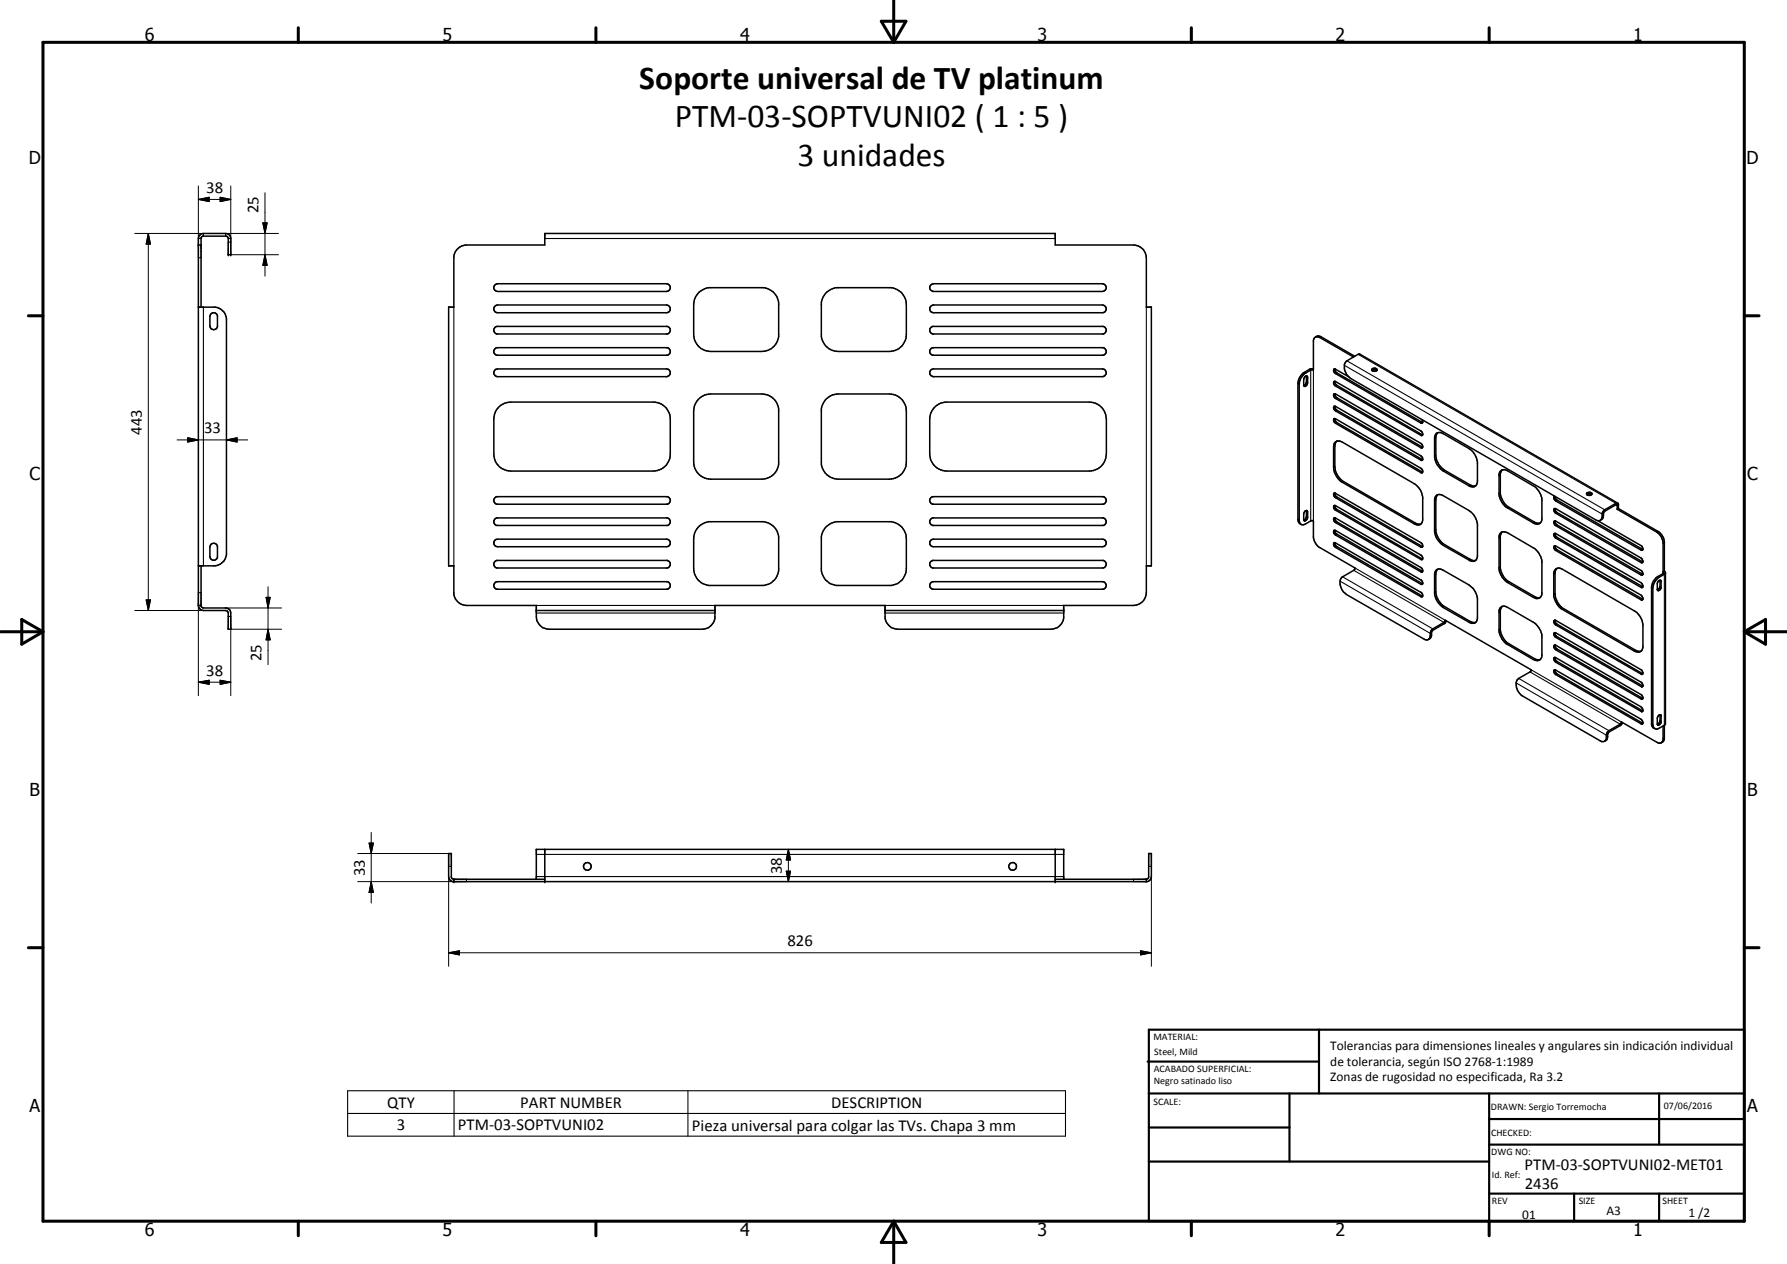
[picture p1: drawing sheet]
<svg xmlns="http://www.w3.org/2000/svg" width="420mm" height="297mm" viewBox="0 0 420 297" stroke-linecap="round" stroke-linejoin="round" font-family="sans-serif">
<g fill="none" stroke="#000" stroke-width=".35">
<path d="M46.6 57.6h.7M107.6 58.5l.9-.7 1.2-.2h18.4v-2.7h120v2.7h18.4a3 3 0 0 1 3 3v11.6h1.2v60.8h-1.2v6.3a3 3 0 0 1-3 3h-16.4v3a3 3 0 0 1-3 2.6h-36a3.1 3.1 0 0 1-3-2.6v-3h-40v3a3.1 3.1 0 0 1-3 2.6h-36a3 3 0 0 1-3-3v-2.6h-16.4a3.1 3.1 0 0 1-3-2.6v-6.7h-1.2v-60.8h1.2v-12l.4-1.1zM46.6 72.2h4a3.2 3.2 0 0 1 2.6 2.6v55.5a3.2 3.2 0 0 1-2.6 2.7h-4M47.3 72.2l.1-16.5 .3-.2 5.7 .1 .3 .4v3.9h.6v-3.9l-.5-.9-.8-.2h-5.4a1.17 1.17 0 0 0-1 1.1v86.3M49.6 73.8a.91 .91 0 0 1 1.5 .4v2.6a.9 .9 0 0 1-1 .7 .9 .9 0 0 1-.8-.9v-2.2zM116.4 66.9l.6-.2h39.7a.91 .91 0 0 1 .9 .9 .91 .91 0 0 1-.9 .9h-39.7a.9 .9 0 0 1-.8-.6 .9 .9 0 0 1 .2-1zM116.4 71.9l.6-.2h39.7a.91 .91 0 0 1 .9 .9 .91 .91 0 0 1-.9 .9h-39.7a.89 .89 0 0 1-.8-.6 .89 .89 0 0 1 .2-1zM116.4 76.9l.4-.2h40.1a.92 .92 0 0 1 .7 .9 .92 .92 0 0 1-.7 .9h-40.1a.92 .92 0 0 1-.4-1.6zM164.5 68.6l1.2-.7 .9-.3h13a4 4 0 0 1 3.5 3.5v8a4 4 0 0 1-4 3.5h-12a4 4 0 0 1-4-4v-7.5l.5-1.4zM194.1 69l1.1-.9 1.4-.5h13a4 4 0 0 1 3.5 4v7a4 4 0 0 1-4 4h-12a4 4 0 0 1-4-3.5v-8l.3-.9zM218.9 66.9l.6-.2h39.7a.91 .91 0 0 1 .9 .9 .91 .91 0 0 1-.9 .9h-39.7a.9 .9 0 0 1-.8-.6 .9 .9 0 0 1 .2-1zM218.9 71.9l.6-.2h39.7a.91 .91 0 0 1 .9 .9 .91 .91 0 0 1-.9 .9h-39.7a.9 .9 0 0 1-.8-.6 .9 .9 0 0 1 .2-1z"/>
<path d="M218.9 76.9l.4-.2h40.1a.92 .92 0 0 1 .7 .9 .92 .92 0 0 1-.7 .9h-40.1a.92 .92 0 0 1-.4-1.6zM309.3 79.2l.7-.2h.4l8.1 4.7M116.4 81.9l.4-.2h40.1a.92 .92 0 0 1 .7 .9 .92 .92 0 0 1-.7 .9h-40.1a.91 .91 0 0 1-.4-1.6zM116.4 86.9l.6-.2h39.7a.91 .91 0 0 1 .9 .9 .91 .91 0 0 1-.9 .9h-39.7a.92 .92 0 0 1-.9-.6 .92 .92 0 0 1 .3-1zM117.4 95.5l1.3-.8 1.4-.2h33.5a4 4 0 0 1 4 4v8.2a4 4 0 0 1-4 4h-33.5a4 4 0 0 1-4-4l.1-8.7 .3-1.4zM164.1 93.9l1.6-1.1 1.4-.2h12a4 4 0 0 1 4 3.5v13a4 4 0 0 1-4 3.5h-12a4 4 0 0 1-4-4v-12l.3-1.4zM194.1 93.9l1.6-1.1 1.4-.2h12a4 4 0 0 1 4 4v12a4 4 0 0 1-4 4h-12a4.1 4.1 0 0 1-4-3.5v-13l.3-.9zM218.9 81.9l.4-.2h40.1a.92 .92 0 0 1 .7 .9 .92 .92 0 0 1-.7 .9h-40.1a.91 .91 0 0 1-.4-1.6zM218.9 86.9l.6-.2h39.7a.91 .91 0 0 1 .9 .9 .91 .91 0 0 1-.9 .9h-39.7a.92 .92 0 0 1-.9-.6 .92 .92 0 0 1 .3-1zM219.6 95.8l1.6-1.1 1.4-.2h33.5a4 4 0 0 1 4 4v8.2a4 4 0 0 1-4 4h-33.5a4 4 0 0 1-4-4v-8.7l.3-.9zM306.8 88.6l.4-.3 .3 .4-.1 1.6-.5 .5-.4-.2v-1.6zM307.1 88.3l.1 1.5-.3 .6-.4 .2"/>
<path d="M308.8 86.7a2.47 2.47 0 0 0-2.1 .8 3.3 3.3 0 0 0-1.5 2.6v31.9l.1 .8 .6 .4M313.6 98.5l.4-.1 20 11.6 .4 .4v.7h-.2l-20.2-11.6-.4-.4zM313.6 92.6h.4l20 11.6a.57 .57 0 0 1 .5 .5 .57 .57 0 0 1-.3 .6l-20.2-11.7a.84 .84 0 0 1-.4-1zM313.6 89.7h.4l20 11.6a.64 .64 0 0 1 .3 1.1l-20.3-11.7a.84 .84 0 0 1-.4-1zM313.9 86.7a.58 .58 0 0 0-.4 .6 .58 .58 0 0 0 .5 .5l20 11.6a.43 .43 0 0 0 .6-.3 .43 .43 0 0 0-.3-.5M313.9 95.5l20.1 11.6 .4 .4 .1 .4M313.9 95.5h-.3v.3l.4 .8 20.2 11.6h.2l.1-.3M313.9 86.7v.4l.4 .5 20.2 11.7M313.9 89.6v.4l.4 .6 20.2 11.6M313.9 92.5v.5l.4 .5 20.2 11.6M313.9 95.5v.4l.4 .5 20.2 11.6M313.9 98.4v.4l.4 .5 20.2 11.6"/>
<path d="M313.9 86.7l3.2 1.8M318.3 83.9l-8-4.6-.6-.2a.87 .87 0 0 0-.9 .8v7.1h-.6a4.1 4.1 0 0 0-2.6 2.7l-.1 32.5 .1 .7 .3 .3M322.6 87.1l.4-.2 .7 .2M322.7 86.6a.73 .73 0 0 1 1.1 .3 .7 .7 0 0 1-.7 .4 .7 .7 0 0 1-.6-.5zM116.4 116.9l.4-.2h40.1a.92 .92 0 0 1 .7 .9 .92 .92 0 0 1-.7 .9h-40.1a.92 .92 0 0 1-.4-1.6zM218.9 116.9l.4-.2h40.1a.92 .92 0 0 1 .7 .9 .92 .92 0 0 1-.7 .9h-40.1a.92 .92 0 0 1-.4-1.6zM307.1 120l.1 1.4-.3 .6-.4 .2M313.6 115.9h.3l20.1 11.6a.58 .58 0 0 1 .5 .5 .58 .58 0 0 1-.3 .6l-20.2-11.6-.4-.4zM313.6 118.8h.4l20 11.6a.58 .58 0 0 1 .5 .5 .58 .58 0 0 1-.3 .6l-20.2-11.6-.4-.4zM313.9 104a1.16 1.16 0 0 1 1.7-.1l16.9 9.8a4.5 4.5 0 0 1 2 3.1v5.5a1.18 1.18 0 0 1-.7 1 1.18 1.18 0 0 1-1.3-.2l-16.9-9.8a4.5 4.5 0 0 1-2-3.4v-4.9zM313.9 115.9v.4l.4 .5 20.2 11.6M313.9 118.8v.4l.4 .5 20.2 11.7"/>
<path d="M314.3 103.7l-.4 .6-.1 .6v4.7a4.5 4.5 0 0 0 2.1 3.6l16.9 9.7 .8 .3 .5-.1M337.8 101.8l.2-.1a1.28 1.28 0 0 1 1.3 .2l6.1 3.5a4.5 4.5 0 0 1 2 3.1v4.8a1.2 1.2 0 0 1-.7 1.1 1.2 1.2 0 0 1-1.3-.2l-6.1-3.5a4.7 4.7 0 0 1-2-3.2v-4.8zM337.8 116.4l.4-.2 .8 .1 6.4 3.7a4.5 4.5 0 0 1 2 3.1v7.7a1.18 1.18 0 0 1-.8 1.1 1.18 1.18 0 0 1-1.2-.3l-6.1-3.5a4.7 4.7 0 0 1-2-3.1v-7.7zM338 116.2l-.4 .9v7.7a4.8 4.8 0 0 0 2 3.2l6.4 3.6 1 .1M338 101.7l-.4 .9v4.7a4.5 4.5 0 0 0 2 3.2l6.1 3.5 .5 .2h.8M352.8 110.7a1.29 1.29 0 0 1 1.7 0l6 3.5a4.3 4.3 0 0 1 2 3.1v4.7a1.22 1.22 0 0 1-.7 1.1 1.22 1.22 0 0 1-1.3-.2l-6-3.5a4.3 4.3 0 0 1-2-3.2v-4.7zM353.2 110.4l-.4 .9v4.8a4.7 4.7 0 0 0 2 3.1l6 3.5 .8 .3 .5-.1M365.4 119.6l.4-.1 20.1 11.6 .3 .6v.4l-.3 .1-20.1-11.6-.4-.5zM365.5 116.6l-.1 .6 .4 .5 20.1 11.6 .3-.1v-.4l-.3-.6-10.2-5.8M365.6 116.7l.2 .6 .3 .2 20.2 11.7M365.7 119.5v.4l.4 .5 20.2 11.7M373.1 116.2l.6-.2 .5 .2"/>
<path d="M373.1 115.9l.8-.2a.36 .36 0 0 1 .4 .4 .36 .36 0 0 1-.4 .3l-.7-.1zM380.2 119.7v-.9l-.2-.2-2.8 1.6-.1 .2a1.62 1.62 0 0 1-.9 1.9M380.2 119.7l9.3 5.4 .9 .8 .6 1.5v7M380.4 118.2l-60.7-35-.4 .1-2.8 1.6a2.88 2.88 0 0 0 1.1 4l57.8 33.4h.8M380.4 118.2h-.3l-3 1.7-.3 .5-.2 1.4-.4 .5M380.4 118.2l.1 .2v1.1M380.5 119.5l9.3 5.4a3.5 3.5 0 0 1 1.5 2.3v7M380.5 119.5l-.3 .2M47.3 133v9.5l.5 .4h5.2l.8 .2 .5 1v3.8h-.6v-3.8l-.3-.5-5.8-.2a1.17 1.17 0 0 1-1-1.1M49.6 128a.91 .91 0 0 1 1.5 .4v2.6a.9 .9 0 0 1-1 .7 .9 .9 0 0 1-.8-.9v-2.2zM116.4 121.9l.4-.2h40.1a.92 .92 0 0 1 .7 .9 .92 .92 0 0 1-.7 .9h-40.1a.92 .92 0 0 1-.4-1.6zM116.4 126.9l.6-.2h39.7a.89 .89 0 0 1 .9 .9 .89 .89 0 0 1-.9 .9h-39.7a.89 .89 0 0 1-.9-.6 .89 .89 0 0 1 .3-1z"/>
<path d="M116.4 131.9l.4-.2h40.1a.92 .92 0 0 1 .7 .9 .92 .92 0 0 1-.7 .9h-40.1a.92 .92 0 0 1-.4-1.6zM116.4 136.9l.4-.2h40.1a.92 .92 0 0 1 .7 .9 .92 .92 0 0 1-.7 .9h-40.1a.91 .91 0 0 1-.4-1.6zM164.1 124l1.2-.9 1.3-.5h13a4.1 4.1 0 0 1 3.5 3.5v8a4 4 0 0 1-3.5 3.5h-13a4 4 0 0 1-3.5-4v-7.5l.3-.9zM194.1 124l.4-.4a4 4 0 0 1 2.1-1h13a4 4 0 0 1 3.5 4v7a3.9 3.9 0 0 1-3.5 4h-13a4 4 0 0 1-3.5-3.5v-8l.3-.9zM218.9 121.9l.4-.2h40.1a.92 .92 0 0 1 .7 .9 .92 .92 0 0 1-.7 .9h-40.1a.92 .92 0 0 1-.4-1.6zM218.9 126.9l.6-.2h39.7a.89 .89 0 0 1 .9 .9 .89 .89 0 0 1-.9 .9h-39.7a.89 .89 0 0 1-.9-.6 .89 .89 0 0 1 .3-1zM218.9 131.9l.4-.2h40.1a.92 .92 0 0 1 .7 .9 .92 .92 0 0 1-.7 .9h-40.1a.92 .92 0 0 1-.4-1.6zM218.9 136.9l.4-.2h40.1a.92 .92 0 0 1 .7 .9 .92 .92 0 0 1-.7 .9h-40.1a.91 .91 0 0 1-.4-1.6zM305.9 123.2l.2 .1a3.1 3.1 0 0 0 2.1-.9h.6v4a3.3 3.3 0 0 0 1.5 2.3l8.3 4.8-.2 .4-2.7 1.7a2.21 2.21 0 0 0-.2 3l1.1 1.1 18.2 10.5 .4 .2 .6-.1M306.9 120.1l.4-.1 .1 .1 .1 1.5a.72 .72 0 0 1-.9 .7l-.1-1.7zM313.6 121.7l.4 .1 20 11.5a.68 .68 0 0 1 .3 1.2l-20.3-11.7-.4-.4zM313.6 127.6h.4l20.2 11.6 .2 .3v.8l-.4-.1-20-11.5-.4-.4z"/>
<path d="M313.9 124.6l20.3 11.7 .3 .8M313.9 124.6h-.3v.4l.4 .7 20 11.6h.4l.1-.2M313.9 121.7v.4l.4 .5 20.2 11.6M313.9 124.6v.5l.3 .4 20.3 11.7M313.9 127.6v.4l.3 .4 20.3 11.7M337.6 134.1a1.23 1.23 0 0 1 1.7-.1l6.3 3.7a4.4 4.4 0 0 1 1.8 2.9v4.8a1.18 1.18 0 0 1-.7 1 1.18 1.18 0 0 1-1.3-.2l-6.1-3.5a4.7 4.7 0 0 1-2-3.1v-4.8zM338 133.8l-.4 .9v4.7a4.3 4.3 0 0 0 2 3.1l6.1 3.5 .8 .3h.5M352.8 125.3l.6-.3 1.1 .2 6 3.5a4.3 4.3 0 0 1 2 3.2v7.6a1.22 1.22 0 0 1-.7 1.1 1.22 1.22 0 0 1-1.3-.2l-6-3.5a4.5 4.5 0 0 1-2-3.2v-7.6zM353.2 125l-.4 .9v7.7a4.4 4.4 0 0 0 2 3.1l6 3.5 .6 .3 .7-.1M365.4 122.6l.4-.1 20.1 11.6 .3 .5v.4l-.3 .1-20.1-11.6-.4-.5zM365.4 125.5l.4-.1 20.1 11.5a.63 .63 0 0 1 .4 .6 .63 .63 0 0 1-.3 .6l-20.2-11.7-.4-.5zM365.4 128.4l.4-.1 20.1 11.6a.63 .63 0 0 1 .4 .5 .63 .63 0 0 1-.3 .6l-20.2-11.6-.4-.6z"/>
<path d="M365.7 133.9l.1-.2a1.28 1.28 0 0 1 1.6 .1l16.8 9.8a4.3 4.3 0 0 1 2.1 3.1v5.4a1.23 1.23 0 0 1-.8 1.1 1.23 1.23 0 0 1-1.3-.2l-16.8-9.8a4.7 4.7 0 0 1-2.1-3.1v-5.5zM365.7 128.3v.4l.4 .5 20.2 11.6M365.7 122.4v.5l.4 .5 20.2 11.6M365.7 125.3v.5l.4 .5 20.2 11.6M366.1 133.6l-.4 .6-.1 .5v4.8a4.6 4.6 0 0 0 2.1 3.5l16.9 9.8 .5 .2h.8M389.9 136.6l.4-.2 .3 .1v1.6l-.3 .5-.5 .2-.1-.2v-1.6zM390.3 136.4v1.4l-.3 .6-.3 .2M391 134.4l.1 .1-.1 .3a4.6 4.6 0 0 0-2.4 2.1l-.3 .9v32.5l.3 .6 .4 .3M391.3 134.2l-.3 .2M391.3 134.2l.3 .3v35.7l-.3 .2M391.6 134.7l-.3 .3a4.6 4.6 0 0 0-2.3 1.8l-.4 1.5v31.9l.2 .7 .2 .3M46.6 142.3h.7"/>
<path d="M126.1 143.5h42M208.1 143.5h42M335.8 150.3a2.35 2.35 0 0 0 .6-1.8l.4-.6 2.8-1.7 .2-.4 20.2 11.6-.2 .5-2.7 1.5a2.71 2.71 0 0 0 .7 4l18.6 10.8h.9M340.1 145.9l-.4 .6-3 1.8-.3 1.5-.6 .5M352.8 142.8l.6-.3 .7 .1 6.4 3.6a4.5 4.5 0 0 1 2 3.2v4.7a1.23 1.23 0 0 1-.7 1.1 1.23 1.23 0 0 1-1.3-.2l-6-3.5a4.3 4.3 0 0 1-2-3.2v-4.7zM353.2 142.5l-.4 .9v4.7a4.7 4.7 0 0 0 2 3.2l6 3.5 .8 .3 .5-.1M365.4 145.9l.4-.1 20.1 11.6 .3 .5v.5l-.2 .1-20.2-11.6-.4-.6zM365.4 148.8l.4-.1 20.1 11.6a.6 .6 0 0 1 .4 .5 .6 .6 0 0 1-.3 .6l-20.2-11.6-.4-.6zM365.4 154.6h.4l20.1 11.5a.63 .63 0 0 1 .4 .5 .63 .63 0 0 1-.3 .7l-20.2-11.7-.4-.5zM365.4 157.5l.3-.1 20.2 11.6a.63 .63 0 0 1 .4 .6 .63 .63 0 0 1-.3 .6l-20.2-11.7-.4-.5zM365.7 151.6a.44 .44 0 0 0-.4 .4 .44 .44 0 0 0 .2 .4l20.5 11.9 .3-.2M365.7 151.6l20.2 11.6 .4 .9"/>
<path d="M365.7 145.8v.4l.4 .5 20.2 11.6M365.7 148.7v.4l.4 .5 20.2 11.6M365.7 151.6v.4l.4 .5 20.2 11.6M365.7 154.5v.4l.4 .5 20.2 11.6M365.7 157.4v.5l.4 .5 20.2 11.6M377.3 174.2a1.25 1.25 0 0 0 .4-1.4l.3-.8 2.9-1.8 .3-.5 8.6 4.8h.8M381.5 169.8l-.4 .6-3 1.8-.2 1.5-.6 .5M389.9 168.2l.4-.3 .3 .2-.1 1.8-.6 .5-.2-.2v-1.5zM390.3 167.9v1.5l-.3 .6-.3 .2M391 170.6v3.2l-.4 .7M391.3 170.4v3.3l-.2 .5-.5 .3M391.3 170.4l-1.6 .9-.7-.1"/>
<path d="M128.1 199.6v7.6M248.1 199.6v7.6M106.7 206.6v.6M106.7 206.6l-.4-.1-.2-.3v-5.6h-.6v5.4l.2 .8 .8 .4h163.3a1.18 1.18 0 0 0 .9-1.2v-5.4h-.6v5.6l-.2 .3-.4 .1M106.7 206.6h21.4M126.1 206.6v-7h124v7M248.1 206.6h21.4M269.5 206.6v.6"/>
<circle cx="138.1" cy="203.6" r=".91"/>
<circle cx="238.1" cy="203.6" r=".9"/>
</g>
<g fill="none" stroke="#000" stroke-width=".25">
<path d="M46.6 56h.7M47.8 54.9v.6M53 54.9v.6M53.7 56h.6M53.7 56.9h.6M128.1 56h120M46.6 60.6h.7M47.8 72.2v60.8M106.7 72.2v60.8M269.5 72.2v60.8M310.6 79.2l-.3 .1M305.2 90.1l.3 .2"/>
<path d="M306.7 87.5l.3 .2M307.2 88.5l.3 .2M307.2 89.8l.3 .2M308.2 87v35.4M308.8 87v35.4M314.3 87.6l-.3 .2M314.3 90.6l-.3 .1M314.3 93.5l-.3 .1M314.3 96.4l-.3 .2M314.3 99.3l-.3 .2M316.1 85.9l60.6 34.9 .3-.2M316.7 84.8l60.6 35v.3"/>
<path d="M319.3 83.3l60.6 35v.3l.3 .2 .3-.2M334.3 99.2l-.3 .2M313.8 104.9l-.2 .1M313.8 109.6l-.2 .3M314.3 119.7l-.3 .2M314.3 116.8l-.3 .2M315.9 113.2l-.3 .1M334.3 102.2l-.3 .1M334.3 105l-.3 .2M334.3 107.9l-.3 .2M334.3 110.9l-.3 .1M337.6 102.9l-.3 .1"/>
<path d="M337.6 107l-.3 .1M337.6 117.5l-.3 .1M339.6 110.5l-.3 .2M345.7 114l-.3 .2M352.8 111.6l-.3 .2M352.8 115.7l-.3 .2M354.8 119.2l-.3 .2M366.1 117.5l-.3 .2M46.6 139.3h.7M305.2 122l.3 .2M307.2 120.1l.3 .2M307.2 121.4l.3 .2"/>
<path d="M314.3 128.4l-.3 .3M314.3 125.5l-.3 .2M314.3 122.6l-.3 .2M315.1 136.6l21.2 12.2M315.7 135.6l21.2 12.2M318.3 134l21.2 12.3M318.6 133.5l21.2 12.3M332.8 122.9l-.3 .2M334.3 128.4l-.3 .2M334.3 131.3l-.3 .1M334.3 134.2l-.3 .2M334.3 137.1l-.3 .2"/>
<path d="M337.6 124.5l-.3 .1M337.6 135l-.3 .1M337.6 139.1l-.3 .1M339.6 128l-.3 .1M345.7 131.4l-.3 .2M352.8 133.2l-.3 .2M352.8 126.2l-.3 .2M354.8 136.7l-.3 .2M360.8 122.7l-.3 .2M365.6 139.5l-.3 .2M365.6 134.7l-.3 .2M366.1 129.2l-.3 .2"/>
<path d="M366.1 126.3l-.3 .1M366.1 123.4l-.3 .1M366.1 120.4l-.3 .2M377 121.2l-.3 .1M386.2 129.1l-.3 .2M386.2 132l-.3 .2M386.2 134.9l-.3 .2M386.2 137.8l-.3 .2M388.3 138.1l.3 .2M389.8 124.9l-.3 .2M389.8 135.5l.3 .1M390.3 137.8l.3 .2"/>
<path d="M390.3 136.5l.3 .2M391 134.4v.4M391.3 127.5l-.3 .2M391.3 135v35.4M53.7 144.9h.6M126.1 144.1h42M126.1 142.3h42M208.1 144.1h42M208.1 142.3h42M334.3 140l-.3 .2M336.6 149.1l-.3 .2M339.6 142.5l-.3 .2"/>
<path d="M345.7 146l-.3 .2M352.8 143.7l-.3 .2M352.8 147.8l-.3 .2M354.8 151.3l-.3 .2M357.1 159.4l21.2 12.3M359.7 157.9l21.2 12.3M360 157.4l21.2 12.3M360.8 140.2l-.3 .2M360.8 154.8l-.3 .2M366.1 158.4l-.3 .1M366.1 155.4l-.3 .2M366.1 152.5l-.3 .2"/>
<path d="M366.1 149.6l-.3 .2M366.1 146.7l-.3 .2M367.7 143l-.3 .2M384.6 152.8l-.4 .2M386.2 140.8l-.3 .2M386.2 158.3l-.3 .1M356.5 160.5l21.2 12.3M378 173l-.3 .2M386.2 161.2l-.3 .1M386.2 164.1l-.3 .2M386.2 167l-.3 .2M386.2 169.9l-.3 .2"/>
<path d="M388.3 170.1l.3 .1M390.3 169.4l.3 .1M390.3 168.1l.3 .2M391.3 173.4l-.3 .2M105.5 203.6h.6M109.7 206.6v.6M126.1 200.8h124M126.1 206h124M266.5 206.6v.6M270.1 203.6h.6M81.7 256.3h168.8v10.7h-168.8zM106.8 256.3v10.7"/>
<path d="M161.7 256.3v10.7M81.7 261.7h168.8"/>
</g>
<g fill="#000">
<circle cx="53.7" cy="59.9" r=".18"/>
<circle cx="54.3" cy="59.9" r=".18"/>
<circle cx="106.7" cy="206.6" r=".18"/>
<circle cx="106.7" cy="207.2" r=".18"/>
<circle cx="128.1" cy="207.2" r=".18"/>
<circle cx="248.1" cy="207.2" r=".18"/>
</g>
<g fill="none" stroke="#000" stroke-width=".71">
<path d="M10.1 9.9h400v277.1h-400zM70.1 6.5v3.4M140.1 6.5v3.4M207.2 5h5.8l-2.9 4.9zM210.1 0v9.9M280.1 6.5v3.4M350.1 6.5v3.4M6.7 74.2h3.4M410.1 74.2h3.5M.1 148.5h10M5.1 145.6l5 2.9-5 2.9zM410.1 148.5h10"/>
<path d="M410.1 148.5l5-2.9v5.8zM6.7 222.7h3.4M410.1 222.7h3.5M70.1 287v3.4M140.1 287v3.4M210.1 287v10M210.1 287l2.9 5h-5.8zM280.1 287v3.4M350.1 287v3.4"/>
</g>
<g fill="none" stroke="#000" stroke-width=".51">
<path d="M269.8 249.5h40.3M270.1 242h140v45h-140zM270.1 257h140M303.2 257v16M310.1 242v15M350.1 257v30M390.1 257v12M270.1 265h33.1M270.1 273h80M350.1 269h60M350.1 263h60M350.1 280.5h60"/>
<path d="M370.1 280.5v6.5M390.1 280.5v6.5"/>
</g>
<g fill="none" stroke="#000" stroke-width=".24">
<path d="M31.7 54.9h16.1M34.9 54.9l.5 2.5h-1zM34.9 54.9v88.6M46.6 46.9l2.6-.5v1zM46.6 46.9h7.7M46.6 43.7v13.9M51.8 46.4l2.5 .5-2.5 .5zM53 54.9h12.5M54.3 43.7v13.2M54.3 59.9h11.2M61.8 52.4h1l-.5 2.5zM62.3 59.9l.5 2.5h-1z"/>
<path d="M62.3 45.3v19.6M41.6 103.4h16.6M44.1 102.9l2.5 .5-2.5 .5zM53.2 103.4l2.5-.5v1zM63 137.9v18.3M31.7 143.5h16.1M34.4 141h1l-.5 2.5zM46.6 142.3v21.2M51.8 159.9l2.5 .4-2.5 .5zM53 142.9h13.2M62.6 140.4h.9l-.5 2.5zM63 147.9l.5 2.5h-.9z"/>
<path d="M66.2 147.9h-11.9v15.6M46.6 160.3l2.6-.4v.9zM46.6 160.3h7.7M86.8 198.1h1l-.5 2.5zM87.3 195.6v16.6M185.4 199.6l.5 2.5h-1zM185.4 199.6v7.6M84.1 200.6h21.4M84.1 207.2h25.6M87.3 207.2l.5 2.5h-1zM105.5 206v21.1M184.9 204.7h1l-.5 2.5z"/>
<path d="M270.7 206v21.1M105.5 223.9l2.5-.5v1zM105.5 223.9h165.2M268.2 223.4l2.5 .5-2.5 .5z"/>
</g>
<g fill="#000">
<path d="M34.9 54.9l.5 2.5h-1zM46.6 46.9l2.6-.5v1zM51.8 46.4l2.5 .5-2.5 .5zM61.8 52.4h1l-.5 2.5zM62.3 59.9l.5 2.5h-1zM44.1 102.9l2.5 .5-2.5 .5zM53.2 103.4l2.5-.5v1zM34.4 141h1l-.5 2.5zM46.6 160.3l2.6-.4v.9zM62.6 140.4h.9l-.5 2.5zM63 147.9l.5 2.5h-.9zM51.8 159.9l2.5 .4-2.5 .5z"/>
<path d="M86.8 198.1h1l-.5 2.5zM87.3 207.2l.5 2.5h-1zM184.9 204.7h1l-.5 2.5zM185.4 199.6l.5 2.5h-1zM105.5 223.9l2.5-.5v1zM268.2 223.4l2.5 .5-2.5 .5z"/>
</g>
<g font-size="7.9">
<text x="150.3" y="20.9">Soporte universal de TV platinum</text>
<text x="158.7" y="29.9">PTM-03-SOPTVUNI02 ( 1 : 5 )</text>
<text x="187.5" y="38.9">3 unidades</text>
</g>
<g font-size="4.2">
<text x="34" y="9.6">6</text>
<text x="104" y="9.6">5</text>
<text x="174" y="9.6">4</text>
<text x="244" y="9.6">3</text>
<text x="314" y="9.6">2</text>
<text x="384" y="9.6">1</text>
<text x="6.8" y="38.7">D</text>
<text x="410.6" y="38.7">D</text>
<text x="7" y="112.9">C</text>
<text x="410.8" y="112.9">C</text>
<text x="7" y="187.1">B</text>
<text x="410.8" y="187.1">B</text>
<text x="7" y="261.4">A</text>
<text x="410.8" y="261.4">A</text>
<text x="34" y="290.4">6</text>
<text x="104" y="290.4">5</text>
<text x="174" y="290.4">4</text>
<text x="244" y="290.4">3</text>
<text x="314" y="290.4">2</text>
<text x="384" y="290.4">1</text>
</g>
<g font-size="3.9">
<text x="48.5" y="45.3">38</text>
<text x="60.8" y="50.1" transform="rotate(-90 60.8 50.1)">25</text>
<text x="48" y="101.9">33</text>
<text x="33.3" y="102.2" transform="rotate(-90 33.3 102.2)">443</text>
<text x="61.5" y="155.4" transform="rotate(-90 61.5 155.4)">25</text>
<text x="48.5" y="158.8">38</text>
<text x="85.8" y="205.9" transform="rotate(-90 85.8 205.9)">33</text>
<text x="183.8" y="205.4" transform="rotate(-90 183.8 205.4)">38</text>
<text x="185.2" y="222.4">826</text>
<text x="91" y="260.3">QTY</text>
<text x="122.3" y="260.3">PART NUMBER</text>
<text x="195.4" y="260.3">DESCRIPTION</text>
<text x="93.3" y="265.6">3</text>
<text x="107.7" y="265.6">PTM-03-SOPTVUNI02</text>
<text x="162.7" y="265.7">Pieza universal para colgar las TVs. Chapa 3 mm</text>
<text x="358.5" y="275">PTM-03-SOPTVUNI02-MET01</text>
<text x="358.5" y="279.4">2436</text>
</g>
<g font-size="3.1">
<text x="312.7" y="246.8">Tolerancias para dimensiones lineales y angulares sin indicación individual</text>
<text x="312.7" y="250.4">de tolerancia, según ISO 2768-1:1989</text>
<text x="312.7" y="254">Zonas de rugosidad no especificada, Ra 3.2</text>
<text x="357.9" y="286.4">01</text>
<text x="377.7" y="285.6">A3</text>
<text x="397" y="285.9">1 /2</text>
</g>
<g font-size="2.4">
<text x="271.2" y="244.4">MATERIAL:</text>
<text x="271.3" y="252">ACABADO SUPERFICIAL:</text>
<text x="271.4" y="247.9">Steel, Mild</text>
<text x="271.3" y="254.6">Negro satinado liso</text>
<text x="271.2" y="259.7">SCALE:</text>
<text x="350.6" y="260.8">DRAWN: Sergio Torremocha</text>
<text x="391.2" y="260.6">07/06/2016</text>
<text x="350.6" y="267">CHECKED:</text>
<text x="350.6" y="271.4">DWG NO:</text>
<text x="350.8" y="276.9">Id. Ref:</text>
<text x="350.8" y="282.8">REV</text>
<text x="371.2" y="282.9">SIZE</text>
<text x="390.9" y="282.9">SHEET</text>
</g>
</svg>
